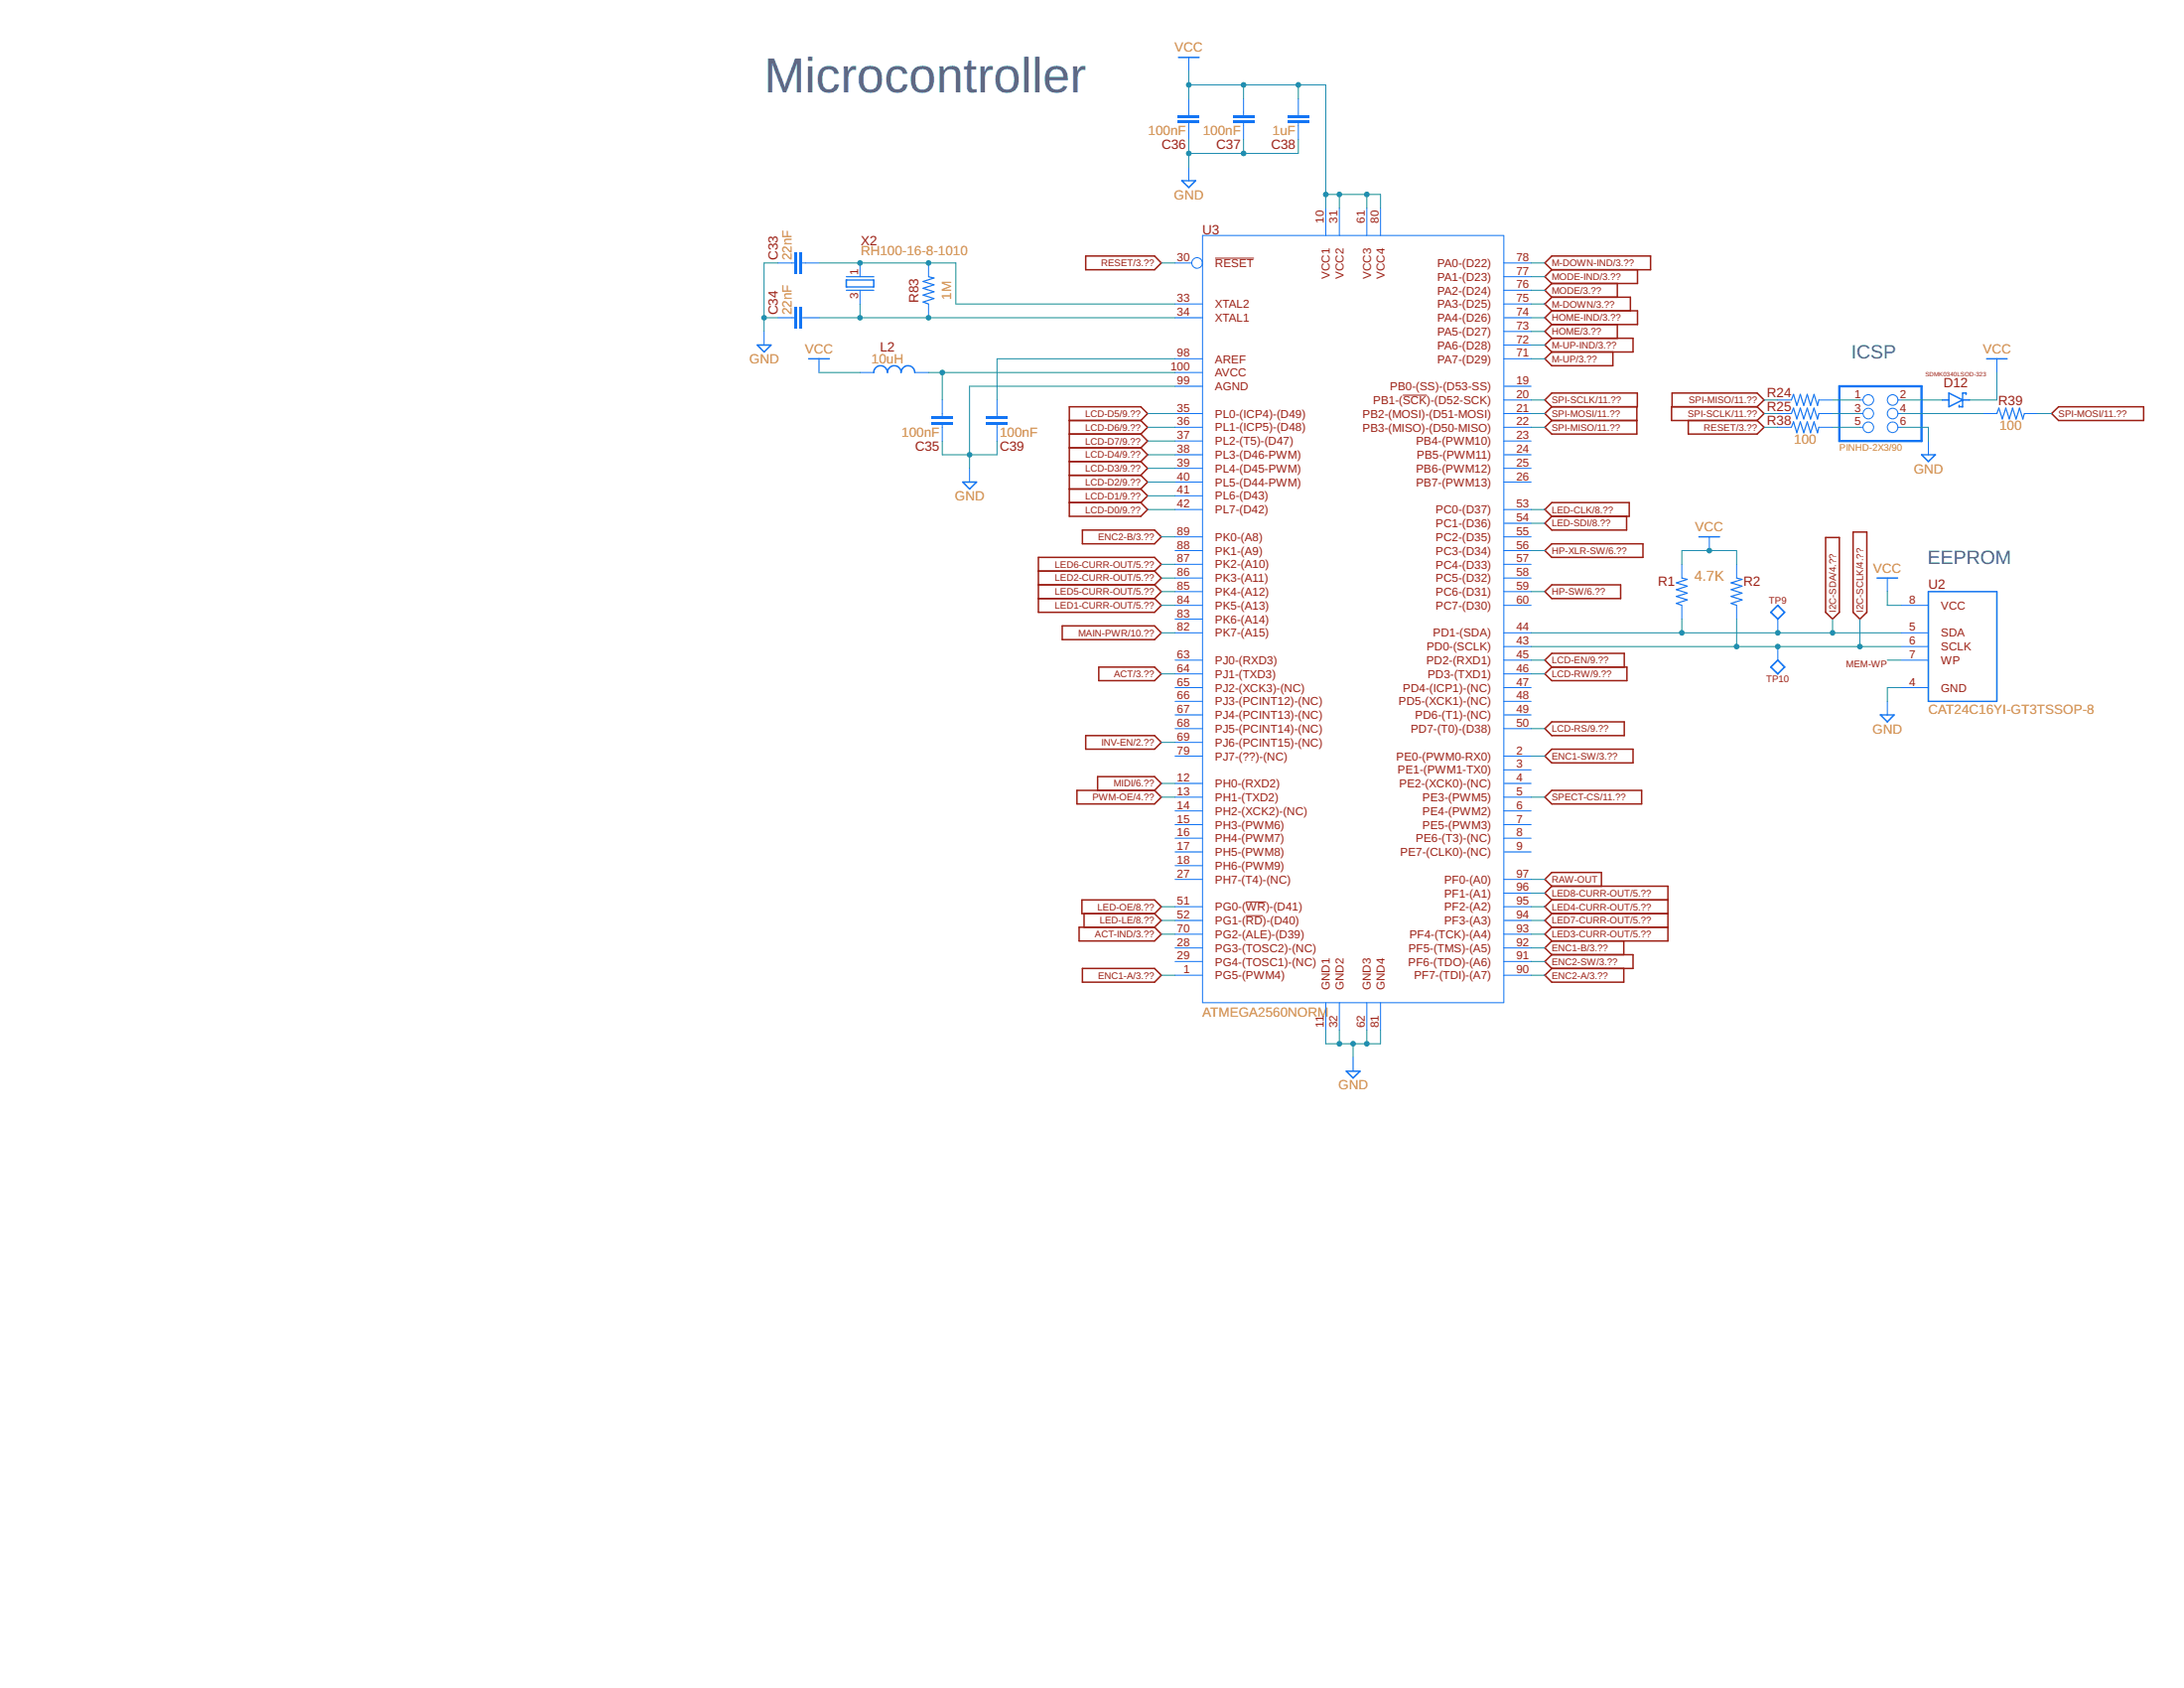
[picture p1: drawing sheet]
<svg xmlns="http://www.w3.org/2000/svg" width="279mm" height="216mm" viewBox="0 0 279 216" stroke-linecap="round" stroke-linejoin="round" font-family="sans-serif">
<path d="M155.4 33h5M179.5 50.5h3M159.4 115.4h2.5M159.4 117.1h2.1" fill="none" stroke="#9c1f14" stroke-width=".13"/>
<g fill="none" stroke="#9c1f14" stroke-width=".19">
<path d="M138.9 32.7h8.8l.9 .9-.9 .9h-8.8zM198.5 32.7h12.7v1.8h-12.7l-.9-.9zM198.5 36.3l-.9 .8 .9 .9M198.5 38h10.1v1.8M198.5 39.8h11v1.7h-11M198.5 39.8l-.9 .8 .9 .9M198.5 38l-.9 .9 .9 .9M198.5 34.5l-.9 .9 .9 .9M206.9 36.3v1.7M209.5 34.5v1.8h-11M136.8 55.5h9.1M136.8 53.8h9.1"/>
<path d="M136.8 57.3h9.1M136.8 59h9.1M145.9 55.5l.9 .9-.9 .9M145.9 53.8l.9-.9-.9-.9h-9.1v14h9.1l.9-.8-.9-.9M145.9 53.8l.9 .9-.9 .8M145.9 59l.9 .9-.9 .9M145.9 57.3l.9 .9-.9 .8M198.5 53.8h10.9M198.5 41.5l-.9 .9 .9 .9M198.5 43.3h10.4v1.7h-10.4M198.5 50.3h11v1.7h-11l-.9-.8zM198.5 52l-.9 .9 .9 .9"/>
<path d="M198.5 45l-.9 .9 .9 .9h7.8v-1.8M198.5 43.3l-.9 .8 .9 .9M206.9 41.5v1.8M209.4 52v3.5h-10.9l-.9-.8 .9-.9M213.9 52v-1.7h10.9l.9 .9-.9 .8M216 53.8v1.7h8.8l.9-.8-.9-.9M224.8 52h-11v1.8h11M224.8 52l.9 .9-.9 .9M262.5 52.9l.9-.9h10.8v1.8h-10.8zM132.8 74.8h14.9M132.8 76.6h14.9M132.8 73h14.9"/>
<path d="M136.8 60.8h9.1M136.8 62.5h9.1M136.8 64.3h9.1M138.5 67.8h9.2l.9 .9-.9 .9h-9.2zM145.9 60.8l.9 .9-.9 .8M145.9 62.5l.9 .9-.9 .9M147.7 73l.9-.8-.9-.9h-14.9v7h14.9l.9-.9-.9-.8M147.7 73l.9 .9-.9 .9M147.7 74.8l.9 .9-.9 .9M197.6 75.7l.9-.9h8.8v1.8h-8.8zM197.6 65.2l.9-.9h9.9v1.7h-9.9zM197.6 70.4l.9-.8h11.7v1.7h-11.7z"/>
<path d="M198.5 66l-.9 .9 .9 .9h9.6v-1.8M233.6 68.7h1.7v9.6l-.9 .9-.8-.9zM237.1 68.1h1.7v10.2l-.9 .9-.8-.9zM135.9 80.1h11.8l.9 .8-.9 .9h-11.8zM138.9 94.1h8.8l.9 .9-.9 .8h-8.8zM140.6 85.3h7.1l.9 .9-.9 .9h-7.1zM197.6 86.2l.9-.9h9.6v1.8h-9.6zM197.6 96.7l.9-.9h10.4v1.8h-10.4zM197.6 93.2l.9-.9h9.3v1.8h-9.3zM198.5 85.3l-.9-.9 .9-.8h9.3v1.7M137.8 101.1h9.9l.9 .9-.9 .8h-9.9zM138 118.6h9.7l.9 .9-.9 .9h-9.7z"/>
<path d="M138.4 115.1h9.3l.9 .9-.9 .9h-9.3zM138.7 116.9v1.7M140.4 101.1v-1.8h7.3l.9 .9-.9 .9M147.7 116.9l.9 .8-.9 .9M197.6 102l.9-.9h11.5v1.7h-11.5zM198.5 113.3l-.9 .9 .9 .9M198.5 113.3h14.9v7.1h-14.9M198.5 115.1h14.9M198.5 116.9l-.9 .8 .9 .9M198.5 116.9h14.9M198.5 118.6h14.9M198.5 115.1l-.9 .9 .9 .9"/>
<path d="M198.5 118.6l-.9 .9 .9 .9M198.5 113.3l-.9-.8 .9-.9h6.4v1.7M138.5 123.9h9.2l.9 .8-.9 .9h-9.2zM198.5 122.1l-.9 .9 .9 .9M198.5 122.1h10.4v1.8h-10.4M198.5 123.9l-.9 .8 .9 .9h9.2v-1.7M198.5 120.4l-.9 .8 .9 .9M207.7 120.4v1.7"/>
</g>
<path d="M150.8 7.3h2.6M103.5 45.9h2.6M123.2 61.7h1.7l-.9 .8zM217.4 68.7h2.6M240.1 73.9h2.7M246.7 75.7h8.8v14h-8.8zM240.6 91.4h1.7l-.9 .9zM172.2 137h1.8l-.9 .9z" fill="none" stroke="#1375f4" stroke-width=".19"/>
<g fill="none" stroke="#1375f4" stroke-width=".13">
<path d="M152.1 7.3v1.8M118.8 33.6v1.8M118.8 38.9v1.7M150.3 33.6h2.2M150.3 38.9h3.5M153.8 30.1h38.6v98.1h-38.6zM169.6 26.6v3.5M171.3 26.6v3.5M174.9 26.6v3.5M176.6 26.6v3.5M192.4 33.6h3.5M192.4 38.9h3.5"/>
<path d="M192.4 37.1h3.5M192.4 35.4h3.5M104.8 45.9v1.7M124 59.9v1.8M150.3 49.4h3.5M150.3 52.9h3.5M150.3 54.7h3.5M150.3 56.4h3.5M150.3 58.2h3.5M150.3 59.9h3.5M150.3 40.6h3.5M150.3 45.9h3.5"/>
<path d="M150.3 47.6h3.5M192.4 49.4h3.5M192.4 51.2h3.5M192.4 52.9h3.5M192.4 54.7h3.5M192.4 56.4h3.5M192.4 58.2h3.5M192.4 59.9h3.5M192.4 40.6h3.5M192.4 45.9h3.5M192.4 44.1h3.5M192.4 42.4h3.5"/>
<path d="M150.3 77.4h3.5M150.3 61.7h3.5M150.3 63.4h3.5M150.3 65.2h3.5M150.3 68.7h3.5M150.3 70.4h3.5M150.3 72.2h3.5M150.3 73.9h3.5M150.3 75.7h3.5M150.3 79.2h3.5M192.4 77.4h3.5M192.4 61.7h3.5"/>
<path d="M192.4 65.2h3.5M192.4 66.9h3.5M192.4 68.7h3.5M192.4 70.4h3.5M192.4 72.2h3.5M192.4 73.9h3.5M192.4 75.7h3.5M215.2 72.2v1.7M215.2 77.4v1.8M218.7 68.7v1.7M222.2 72.2v1.7M222.2 77.4v1.8"/>
<path d="M241.4 73.9v1.8M243.2 77.4h3.5M150.3 80.9h3.5M150.3 84.4h3.5M150.3 87.9h3.5M150.3 96.7h3.5M150.3 86.2h3.5M150.3 89.7h3.5M150.3 91.4h3.5M150.3 93.2h3.5M150.3 95h3.5M192.4 80.9h3.5"/>
<path d="M192.4 82.7h3.5M192.4 84.4h3.5M192.4 87.9h3.5M192.4 96.7h3.5M192.4 98.5h3.5M192.4 86.2h3.5M192.4 89.7h3.5M192.4 91.4h3.5M192.4 93.2h3.5M241.4 89.7v1.7M243.2 80.9h3.5M243.2 82.7h3.5"/>
<path d="M243.2 84.4h3.5M243.2 87.9h3.5M150.3 100.2h3.5M150.3 102h3.5M150.3 103.7h3.5M150.3 105.5h3.5M150.3 107.2h3.5M150.3 109h3.5M150.3 110.7h3.5M150.3 112.5h3.5M150.3 116h3.5M150.3 117.7h3.5"/>
<path d="M150.3 119.5h3.5M192.4 100.2h3.5M192.4 102h3.5M192.4 103.7h3.5M192.4 105.5h3.5M192.4 107.2h3.5M192.4 109h3.5M192.4 112.5h3.5M192.4 116h3.5M192.4 117.7h3.5M192.4 119.5h3.5M192.4 114.2h3.5"/>
<path d="M150.3 124.7h3.5M150.3 121.2h3.5M150.3 123h3.5M169.6 128.2v3.5M171.3 128.2v3.5M173.1 135.3v1.7M174.9 128.2v3.5M176.6 128.2v3.5M192.4 124.7h3.5M192.4 121.2h3.5M192.4 123h3.5"/>
<circle cx="153.1" cy="33.6" r=".68"/>
</g>
<path d="M118.8 35.4l.7 .2-1.4 .4 1.4 .4-1.4 .5 1.4 .4-1.4 .4 1.4 .5-1.4 .4 .7 .3M215.2 73.9l.7 .2-1.4 .4 1.4 .5-1.4 .4 1.4 .5-1.4 .4 1.4 .4-1.4 .5 .7 .2M222.2 73.9l.7 .2-1.4 .4 1.4 .5-1.4 .4 1.4 .5-1.4 .4 1.4 .4-1.4 .5 .7 .2" fill="none" stroke="#1375f4" stroke-width=".15"/>
<path d="M102.5 32.2v2.8" fill="none" stroke="#1375f4" stroke-width=".34"/>
<path d="M102.3 32.2h.4v2.8h-.4zM102.3 32.2v2.8h.4v-2.8z" fill="#1375f4"/>
<path d="M101.8 32.2v2.8" fill="none" stroke="#1375f4" stroke-width=".34"/>
<path d="M101.6 32.2h.4v2.8h-.4zM101.6 32.2v2.8h.4v-2.8z" fill="#1375f4"/>
<path d="M99.5 33.6h2.1M102.7 33.6h2.1" fill="none" stroke="#1375f4" stroke-width=".13"/>
<path d="M102.5 39.2v2.8" fill="none" stroke="#1375f4" stroke-width=".34"/>
<path d="M102.3 39.2h.4v2.8h-.4zM102.3 39.2v2.8h.4v-2.8z" fill="#1375f4"/>
<path d="M101.8 39.2v2.8" fill="none" stroke="#1375f4" stroke-width=".34"/>
<path d="M101.6 39.2h.4v2.8h-.4zM101.6 39.2v2.8h.4v-2.8z" fill="#1375f4"/>
<path d="M97.7 42.4v1.7M99.5 40.6h2.1M102.7 40.6h2.1M110 47.6h1.8M117 47.6h1.8" fill="none" stroke="#1375f4" stroke-width=".13"/>
<path d="M96.9 44.1h1.7l-.9 .9zM111.8 47.6a.88 .88 0 0 1 .9-.8 .88 .88 0 0 1 .8 .8 .87 .87 0 0 1 .9-.8 .87 .87 0 0 1 .9 .8 .88 .88 0 0 1 .9-.8 .88 .88 0 0 1 .8 .8" fill="none" stroke="#1375f4" stroke-width=".19"/>
<path d="M119.1 53.4h2.8" fill="none" stroke="#1375f4" stroke-width=".34"/>
<path d="M119.1 53.3h2.8v.3h-2.8zM119.1 53.3v.3h2.8v-.3z" fill="#1375f4"/>
<path d="M119.1 54.1h2.8" fill="none" stroke="#1375f4" stroke-width=".34"/>
<path d="M119.1 54h2.8v.3h-2.8zM119.1 54v.3h2.8v-.3z" fill="#1375f4"/>
<path d="M120.5 51.2v2.1M120.5 54.3v2.1" fill="none" stroke="#1375f4" stroke-width=".13"/>
<path d="M150.7 14.9h2.8" fill="none" stroke="#1375f4" stroke-width=".34"/>
<path d="M150.7 14.7h2.8v.3l-2.8 .1zM150.7 14.7v.3h2.8v-.3z" fill="#1375f4"/>
<path d="M150.7 15.6h2.8" fill="none" stroke="#1375f4" stroke-width=".34"/>
<path d="M150.7 15.4h2.8v.3h-2.8zM150.7 15.4v.3h2.8v-.3z" fill="#1375f4"/>
<path d="M152.1 12.6v2.1M152.1 15.7v2.2" fill="none" stroke="#1375f4" stroke-width=".13"/>
<path d="M157.7 14.9h2.8" fill="none" stroke="#1375f4" stroke-width=".34"/>
<path d="M157.7 14.7h2.8v.3l-2.8 .1zM157.7 14.7v.3h2.8v-.3z" fill="#1375f4"/>
<path d="M157.7 15.6h2.8" fill="none" stroke="#1375f4" stroke-width=".34"/>
<path d="M157.7 15.4h2.8v.3h-2.8zM157.7 15.4v.3h2.8v-.3z" fill="#1375f4"/>
<path d="M159.1 12.6v2.1M159.1 15.7v2.2" fill="none" stroke="#1375f4" stroke-width=".13"/>
<path d="M164.7 14.9h2.8" fill="none" stroke="#1375f4" stroke-width=".34"/>
<path d="M164.7 14.7h2.8v.3l-2.8 .1zM164.7 14.7v.3h2.8v-.3z" fill="#1375f4"/>
<path d="M164.7 15.6h2.8" fill="none" stroke="#1375f4" stroke-width=".34"/>
<path d="M164.7 15.4h2.8v.3h-2.8zM164.7 15.4v.3h2.8v-.3z" fill="#1375f4"/>
<path d="M166.1 12.6v2.1M166.1 15.7v2.2M152.1 21.4v1.7" fill="none" stroke="#1375f4" stroke-width=".13"/>
<path d="M151.2 23.1h1.8l-.9 .9z" fill="none" stroke="#1375f4" stroke-width=".19"/>
<path d="M126.2 53.4h2.7" fill="none" stroke="#1375f4" stroke-width=".34"/>
<path d="M126.2 53.3h2.7v.3h-2.7zM126.2 53.3v.3h2.7v-.3z" fill="#1375f4"/>
<path d="M126.2 54.1h2.7" fill="none" stroke="#1375f4" stroke-width=".34"/>
<path d="M126.2 54h2.7v.3h-2.7zM126.2 54v.3h2.7v-.3z" fill="#1375f4"/>
<g fill="none" stroke="#1375f4" stroke-width=".13">
<path d="M110 33.6v1.8M110 37.1v1.8M127.6 51.2v2.1M127.6 54.3v2.1M227.4 51.2h1.8M227.4 52.9h1.8M227.4 54.7h1.8M232.7 51.2h1.7M232.7 52.9h1.7M232.7 54.7h1.7M237.9 51.2h.4M237.9 52.9h.4"/>
<path d="M237.9 54.7h.4M242.8 51.2h.4M242.8 52.9h.4M242.8 54.7h.4M246.7 56.4v1.8M253.7 52.9h1.8M255.5 45.9v1.7M259 52.9h1.7M227.4 79.2v1.7M227.4 82.7v1.7"/>
<circle cx="239" cy="54.7" r=".68"/>
<circle cx="239" cy="52.9" r=".68"/>
<circle cx="239" cy="51.2" r=".68"/>
<circle cx="242.1" cy="51.2" r=".68"/>
<circle cx="242.1" cy="52.9" r=".68"/>
<circle cx="242.1" cy="54.7" r=".68"/>
</g>
<path d="M235.3 49.4h10.5v7h-10.5z" fill="none" stroke="#1375f4" stroke-width=".3"/>
<path d="M108.3 35.8h3.5v.9h-3.5zM245.8 58.2h1.8l-.9 .8zM248.5 51.2h.8M249.3 50.3l1.8 .9-1.8 .8zM251.1 51.2h.8M251.5 50.4v-.1h-.4v1.7h-.5v-.1M254.1 45.9h2.7" fill="none" stroke="#1375f4" stroke-width=".19"/>
<path d="M108.3 35.4h3.5M108.3 37.1h3.5M229.2 51.2l.2-.8 .5 1.5 .4-1.5 .5 1.5 .4-1.5 .4 1.5 .5-1.5 .4 1.5 .2-.7M229.2 52.9l.2-.7 .5 1.4 .4-1.4 .5 1.4 .4-1.4 .4 1.4 .5-1.4 .4 1.4 .2-.7M229.2 54.7l.2-.7 .5 1.4 .4-1.4 .5 1.4 .4-1.4 .4 1.4 .5-1.4 .4 1.4 .2-.7M255.5 52.9l.2-.7 .5 1.4 .4-1.4 .4 1.4 .5-1.4 .4 1.4 .5-1.4 .4 1.4 .2-.7" fill="none" stroke="#1375f4" stroke-width=".15"/>
<path d="M227.4 77.4l.9 .9-.9 .9-.9-.9zM227.4 84.4l.9 .9-.9 .9-.9-.9z" fill="none" stroke="#1375f4" stroke-width=".21"/>
<path d="M215.2 72.2v-1.8h7v1.8" fill="none" stroke="#158f93" stroke-width=".13"/>
<circle cx="218.7" cy="70.4" r=".36" fill="#158f93"/>
<path d="M218.3 70.4a.36 .36 0 0 1 .7 0 .36 .36 0 0 1-.7 0zM218.3 70.4a.36 .36 0 0 0 .7 0 .36 .36 0 0 0-.7 0z" fill="#158f93"/>
<path d="M152.1 9.1v3.5M152.1 10.9h17.5v15.7M159.1 10.9v1.7M166.1 10.9v1.7M169.6 24.9h7v1.7M171.3 24.9v1.7M174.9 24.9v1.7M104.8 47.6h5.2M241.4 75.7v1.7h1.8" fill="none" stroke="#158f93" stroke-width=".13"/>
<g fill="#158f93">
<circle cx="152.1" cy="10.9" r=".36"/>
<circle cx="159.1" cy="10.9" r=".36"/>
<circle cx="166.1" cy="10.9" r=".36"/>
<circle cx="169.6" cy="24.9" r=".36"/>
<circle cx="171.3" cy="24.9" r=".36"/>
<circle cx="174.9" cy="24.9" r=".36"/>
</g>
<g fill="#158f93">
<path d="M151.7 10.9a.36 .36 0 0 1 .7 0 .36 .36 0 0 1-.7 0zM151.7 10.9a.36 .36 0 0 0 .7 0 .36 .36 0 0 0-.7 0z"/>
<path d="M158.7 10.9a.36 .36 0 0 1 .7 0 .36 .36 0 0 1-.7 0zM158.7 10.9a.36 .36 0 0 0 .7 0 .36 .36 0 0 0-.7 0z"/>
<path d="M165.7 10.9a.4 .4 0 0 1 .8 0 .4 .4 0 0 1-.8 0zM165.7 10.9a.4 .4 0 0 0 .8 0 .4 .4 0 0 0-.8 0z"/>
<path d="M169.2 24.9a.4 .4 0 0 1 .8 0 .4 .4 0 0 1-.8 0zM169.2 24.9a.4 .4 0 0 0 .8 0 .4 .4 0 0 0-.8 0z"/>
<path d="M171 24.9a.36 .36 0 0 1 .7 0 .36 .36 0 0 1-.7 0zM171 24.9a.36 .36 0 0 0 .7 0 .36 .36 0 0 0-.7 0z"/>
<path d="M174.5 24.9a.36 .36 0 0 1 .7 0 .36 .36 0 0 1-.7 0zM174.5 24.9a.36 .36 0 0 0 .7 0 .36 .36 0 0 0-.7 0z"/>
</g>
<path d="M99.5 33.6h-1.8v8.8M97.7 40.6h1.8M255.5 47.6v3.6h-3.6M243.2 87.9h-1.8v1.8" fill="none" stroke="#158f93" stroke-width=".13"/>
<circle cx="97.7" cy="40.6" r=".36" fill="#158f93"/>
<path d="M97.4 40.6a.36 .36 0 0 1 .7 0 .36 .36 0 0 1-.7 0zM97.4 40.6a.36 .36 0 0 0 .7 0 .36 .36 0 0 0-.7 0z" fill="#158f93"/>
<path d="M120.5 56.4v1.8h7.1v-1.8M150.3 49.4h-26.3v10.5" fill="none" stroke="#158f93" stroke-width=".13"/>
<circle cx="124" cy="58.2" r=".36" fill="#158f93"/>
<path d="M123.7 58.2a.36 .36 0 0 1 .7 0 .36 .36 0 0 1-.7 0zM123.7 58.2a.36 .36 0 0 0 .7 0 .36 .36 0 0 0-.7 0z" fill="#158f93"/>
<path d="M169.6 131.7v1.8h7v-1.8M171.3 131.7v1.8" fill="none" stroke="#158f93" stroke-width=".13"/>
<circle cx="171.3" cy="133.5" r=".36" fill="#158f93"/>
<path d="M171 133.5a.36 .36 0 0 1 .7 0 .36 .36 0 0 1-.7 0zM171 133.5a.36 .36 0 0 0 .7 0 .36 .36 0 0 0-.7 0z" fill="#158f93"/>
<path d="M174.9 131.7v1.8" fill="none" stroke="#158f93" stroke-width=".13"/>
<g fill="#158f93">
<circle cx="174.9" cy="133.5" r=".36"/>
<circle cx="173.1" cy="133.5" r=".36"/>
</g>
<g fill="#158f93">
<path d="M174.5 133.5a.36 .36 0 0 1 .7 0 .36 .36 0 0 1-.7 0zM174.5 133.5a.36 .36 0 0 0 .7 0 .36 .36 0 0 0-.7 0z"/>
<path d="M172.7 133.5a.4 .4 0 0 1 .8 0 .4 .4 0 0 1-.8 0zM172.7 133.5a.4 .4 0 0 0 .8 0 .4 .4 0 0 0-.8 0z"/>
</g>
<path d="M152.1 17.9v3.5M159.1 17.9v1.7M166.1 17.9v1.7h-14M173.1 133.5v1.8" fill="none" stroke="#158f93" stroke-width=".13"/>
<g fill="#158f93">
<circle cx="159.1" cy="19.6" r=".36"/>
<circle cx="152.1" cy="19.6" r=".36"/>
</g>
<g fill="#158f93">
<path d="M158.7 19.6a.36 .36 0 0 1 .7 0 .36 .36 0 0 1-.7 0zM158.7 19.6a.36 .36 0 0 0 .7 0 .36 .36 0 0 0-.7 0z"/>
<path d="M151.7 19.6a.36 .36 0 0 1 .7 0 .36 .36 0 0 1-.7 0zM151.7 19.6a.36 .36 0 0 0 .7 0 .36 .36 0 0 0-.7 0z"/>
</g>
<g fill="none" stroke="#158f93" stroke-width=".13">
<path d="M104.8 33.6h17.5v5.3h28M148.6 33.6h1.7M195.9 37.1h1.7M146.8 54.7h3.5M146.8 56.4h3.5M146.8 59.9h3.5M195.9 42.4h1.7M225.7 54.7h1.7M243.2 54.7h3.5v1.7M146.8 61.7h3.5M146.8 63.4h3.5M146.8 65.2h3.5"/>
<path d="M195.9 75.7h1.7M195.9 65.2h1.7M148.6 86.2h1.7M195.9 86.2h1.7M241.4 84.4h1.8M148.6 100.2h1.7M148.6 117.7h1.7M148.6 119.5h1.7M148.6 116h1.7M148.6 102h1.7M195.9 114.2h1.7M195.9 117.7h1.7"/>
<path d="M195.9 119.5h1.7M195.9 116h1.7M195.9 112.5h1.7"/>
</g>
<g fill="#158f93">
<circle cx="118.8" cy="33.6" r=".36"/>
<circle cx="110" cy="33.6" r=".36"/>
</g>
<g fill="#158f93">
<path d="M118.4 33.6a.36 .36 0 0 1 .7 0 .36 .36 0 0 1-.7 0zM118.4 33.6a.36 .36 0 0 0 .7 0 .36 .36 0 0 0-.7 0z"/>
<path d="M109.7 33.6a.36 .36 0 0 1 .7 0 .36 .36 0 0 1-.7 0zM109.7 33.6a.36 .36 0 0 0 .7 0 .36 .36 0 0 0-.7 0z"/>
</g>
<path d="M110 40.6h40.3" fill="none" stroke="#158f93" stroke-width=".13"/>
<circle cx="118.8" cy="40.6" r=".36" fill="#158f93"/>
<path d="M118.4 40.6a.36 .36 0 0 1 .7 0 .36 .36 0 0 1-.7 0zM118.4 40.6a.36 .36 0 0 0 .7 0 .36 .36 0 0 0-.7 0z" fill="#158f93"/>
<path d="M110 38.9v1.7h-5.2" fill="none" stroke="#158f93" stroke-width=".13"/>
<circle cx="110" cy="40.6" r=".36" fill="#158f93"/>
<path d="M109.7 40.6a.36 .36 0 0 1 .7 0 .36 .36 0 0 1-.7 0zM109.7 40.6a.36 .36 0 0 0 .7 0 .36 .36 0 0 0-.7 0z" fill="#158f93"/>
<path d="M118.8 47.6h31.5M120.5 47.6v3.6" fill="none" stroke="#158f93" stroke-width=".13"/>
<circle cx="120.5" cy="47.6" r=".36" fill="#158f93"/>
<path d="M120.2 47.6a.36 .36 0 0 1 .7 0 .36 .36 0 0 1-.7 0zM120.2 47.6a.36 .36 0 0 0 .7 0 .36 .36 0 0 0-.7 0z" fill="#158f93"/>
<path d="M150.3 45.9h-22.7v5.3M195.9 54.7h1.7M195.9 51.2h1.7M195.9 52.9h1.7M225.7 51.2h1.7M225.7 52.9h1.7M260.7 52.9h1.8M215.2 79.2v1.7M234.4 79.2v1.7M195.9 80.9h47.3" fill="none" stroke="#158f93" stroke-width=".13"/>
<g fill="#158f93">
<circle cx="215.2" cy="80.9" r=".36"/>
<circle cx="234.4" cy="80.9" r=".36"/>
<circle cx="227.4" cy="80.9" r=".36"/>
</g>
<g fill="#158f93">
<path d="M214.8 80.9a.36 .36 0 0 1 .7 0 .36 .36 0 0 1-.7 0zM214.8 80.9a.36 .36 0 0 0 .7 0 .36 .36 0 0 0-.7 0z"/>
<path d="M234.1 80.9a.36 .36 0 0 1 .7 0 .36 .36 0 0 1-.7 0zM234.1 80.9a.36 .36 0 0 0 .7 0 .36 .36 0 0 0-.7 0z"/>
<path d="M227.1 80.9a.36 .36 0 0 1 .7 0 .36 .36 0 0 1-.7 0zM227.1 80.9a.36 .36 0 0 0 .7 0 .36 .36 0 0 0-.7 0z"/>
</g>
<path d="M222.2 79.2v3.5M237.9 79.2v3.5M195.9 82.7h47.3" fill="none" stroke="#158f93" stroke-width=".13"/>
<g fill="#158f93">
<circle cx="222.2" cy="82.7" r=".36"/>
<circle cx="237.9" cy="82.7" r=".36"/>
<circle cx="227.4" cy="82.7" r=".36"/>
</g>
<g fill="#158f93">
<path d="M221.8 82.7a.36 .36 0 0 1 .7 0 .36 .36 0 0 1-.7 0zM221.8 82.7a.36 .36 0 0 0 .7 0 .36 .36 0 0 0-.7 0z"/>
<path d="M237.6 82.7a.36 .36 0 0 1 .7 0 .36 .36 0 0 1-.7 0zM237.6 82.7a.36 .36 0 0 0 .7 0 .36 .36 0 0 0-.7 0z"/>
<path d="M227.1 82.7a.36 .36 0 0 1 .7 0 .36 .36 0 0 1-.7 0zM227.1 82.7a.36 .36 0 0 0 .7 0 .36 .36 0 0 0-.7 0z"/>
</g>
<g fill="none" stroke="#158f93" stroke-width=".13">
<path d="M195.9 33.6h1.7M195.9 38.9h1.7M195.9 35.4h1.7M146.8 58.2h3.5M146.8 52.9h3.5M195.9 45.9h1.7M195.9 44.1h1.7M195.9 40.6h1.7M234.4 52.9h3.5M234.4 51.2h3.5M234.4 54.7h3.5M243.2 52.9h10.5"/>
<path d="M243.2 51.2h5.3M148.6 72.2h1.7M148.6 68.7h1.7M148.6 73.9h1.7M148.6 75.7h1.7M148.6 77.4h1.7M195.9 66.9h1.7M195.9 70.4h1.7M148.6 80.9h1.7M148.6 95h1.7M195.9 84.4h1.7M195.9 96.7h1.7"/>
<path d="M195.9 93.2h1.7M195.9 102h1.7M148.6 124.7h1.7M195.9 123h1.7M195.9 124.7h1.7M195.9 121.2h1.7"/>
</g>
<text font-size="6.3" fill="#606883" x="97.8" y="11.8">Microcontroller</text>
<g font-size="2.5" fill="#606883">
<text x="236.8" y="45.9">ICSP</text>
<text x="246.6" y="72.2">EEPROM</text>
</g>
<text font-size="1.9" fill="#d59028" x="216.8" y="74.3">4.7K</text>
<g font-size="1.7" fill="#d59028">
<text x="150.3" y="6.6">VCC</text>
<text x="146.9" y="17.3">100nF</text>
<text x="153.9" y="17.3">100nF</text>
<text x="162.8" y="17.3">1uF</text>
<text x="150.2" y="25.5">GND</text>
<text x="101.3" y="33.3" transform="rotate(-90 101.3 33.3)">22nF</text>
<text x="110.1" y="32.7">RH100-16-8-1010</text>
<text x="101.3" y="40.3" transform="rotate(-90 101.3 40.3)">22nF</text>
<text x="121.7" y="38.3" transform="rotate(-90 121.7 38.3)">1M</text>
<text x="95.9" y="46.5">GND</text>
<text x="103" y="45.2">VCC</text>
<text x="111.5" y="46.4">10uH</text>
<text x="253.7" y="45.2">VCC</text>
<text x="115.3" y="55.9">100nF</text>
<text x="127.9" y="55.9">100nF</text>
<text x="229.5" y="56.8">100</text>
<text x="255.8" y="55">100</text>
<text x="122.2" y="64">GND</text>
<text x="244.8" y="60.5">GND</text>
<text x="216.9" y="68">VCC</text>
<text x="239.6" y="73.2">VCC</text>
<text x="239.6" y="93.8">GND</text>
<text x="246.7" y="91.3">CAT24C16YI-GT3TSSOP-8</text>
<text x="153.8" y="130">ATMEGA2560NORM</text>
<text x="171.2" y="139.4">GND</text>
</g>
<g font-size="1.7" fill="#9c1f14">
<text x="148.6" y="19.1">C36</text>
<text x="155.6" y="19.1">C37</text>
<text x="162.6" y="19.1">C38</text>
<text x="153.8" y="29.9">U3</text>
<text x="99.5" y="33.3" transform="rotate(-90 99.5 33.3)">C33</text>
<text x="110.1" y="31.4">X2</text>
<text x="99.5" y="40.3" transform="rotate(-90 99.5 40.3)">C34</text>
<text x="117.5" y="38.7" transform="rotate(-90 117.5 38.7)">R83</text>
<text x="112.6" y="45">L2</text>
<text x="226" y="50.8">R24</text>
<text x="226" y="52.6">R25</text>
<text x="248.6" y="49.6">D12</text>
<text x="255.6" y="51.9">R39</text>
<text x="117.1" y="57.6">C35</text>
<text x="127.9" y="57.6">C39</text>
<text x="226" y="54.3">R38</text>
<text x="212.1" y="74.9">R1</text>
<text x="223" y="74.9">R2</text>
<text x="246.7" y="75.3">U2</text>
</g>
<g font-size="1.5" fill="#9c1f14">
<text x="169.4" y="28.5" transform="rotate(-90 169.4 28.5)">10</text>
<text x="171.1" y="28.5" transform="rotate(-90 171.1 28.5)">31</text>
<text x="174.6" y="28.5" transform="rotate(-90 174.6 28.5)">61</text>
<text x="176.4" y="28.5" transform="rotate(-90 176.4 28.5)">80</text>
<text x="109.8" y="35.1" transform="rotate(-90 109.8 35.1)">1</text>
<text x="150.6" y="33.4">30</text>
<text x="155.4" y="34.2">RESET</text>
<text x="170.1" y="35.7" transform="rotate(-90 170.1 35.7)">VCC1</text>
<text x="171.9" y="35.7" transform="rotate(-90 171.9 35.7)">VCC2</text>
<text x="175.4" y="35.7" transform="rotate(-90 175.4 35.7)">VCC3</text>
<text x="177.1" y="35.7" transform="rotate(-90 177.1 35.7)">VCC4</text>
<text x="183.9" y="35.9">PA1-(D23)</text>
<text x="183.9" y="34.2">PA0-(D22)</text>
<text x="194" y="35.1">77</text>
<text x="194" y="33.4">78</text>
<text x="109.8" y="38.2" transform="rotate(-90 109.8 38.2)">3</text>
<text x="150.6" y="38.6">33</text>
<text x="150.6" y="40.4">34</text>
<text x="155.4" y="39.4">XTAL2</text>
<text x="155.4" y="41.2">XTAL1</text>
<text x="183.9" y="41.2">PA4-(D26)</text>
<text x="183.9" y="39.4">PA3-(D25)</text>
<text x="183.9" y="37.7">PA2-(D24)</text>
<text x="194" y="40.4">74</text>
<text x="194" y="38.6">75</text>
<text x="194" y="36.9">76</text>
<text x="149.7" y="47.4">100</text>
<text x="150.6" y="45.6">98</text>
<text x="155.4" y="46.4">AREF</text>
<text x="183.9" y="46.4">PA7-(D29)</text>
<text x="183.9" y="44.7">PA6-(D28)</text>
<text x="183.9" y="42.9">PA5-(D27)</text>
<text x="194" y="45.6">71</text>
<text x="194" y="43.9">72</text>
<text x="194" y="42.1">73</text>
<text x="150.6" y="52.7">35</text>
<text x="150.6" y="49.2">99</text>
<text x="155.4" y="53.4">PL0-(ICP4)-(D49)</text>
<text x="155.4" y="49.9">AGND</text>
<text x="155.4" y="48.2">AVCC</text>
<text x="174.3" y="53.4">PB2-(MOSI)-(D51-MOSI)</text>
<text x="175.7" y="51.7">PB1-(SCK)-(D52-SCK)</text>
<text x="177.8" y="49.9">PB0-(SS)-(D53-SS)</text>
<text x="194" y="49.2">19</text>
<text x="194" y="50.9">20</text>
<text x="194" y="52.7">21</text>
<text x="237.3" y="50.9">1</text>
<text x="237.3" y="52.7">3</text>
<text x="243.1" y="50.9">2</text>
<text x="243.1" y="52.7">4</text>
<text x="150.6" y="54.4">36</text>
<text x="150.6" y="56.2">37</text>
<text x="150.6" y="57.9">38</text>
<text x="150.6" y="59.7">39</text>
<text x="155.4" y="55.2">PL1-(ICP5)-(D48)</text>
<text x="155.4" y="56.9">PL2-(T5)-(D47)</text>
<text x="155.4" y="58.7">PL3-(D46-PWM)</text>
<text x="174.3" y="55.2">PB3-(MISO)-(D50-MISO)</text>
<text x="181.2" y="56.9">PB4-(PWM10)</text>
<text x="181.3" y="58.7">PB5-(PWM11)</text>
<text x="194" y="54.4">22</text>
<text x="194" y="56.2">23</text>
<text x="194" y="57.9">24</text>
<text x="194" y="59.7">25</text>
<text x="237.3" y="54.4">5</text>
<text x="243.1" y="54.4">6</text>
<text x="150.6" y="61.4">40</text>
<text x="150.6" y="63.2">41</text>
<text x="150.6" y="64.9">42</text>
<text x="155.4" y="60.4">PL4-(D45-PWM)</text>
<text x="155.4" y="62.2">PL5-(D44-PWM)</text>
<text x="155.4" y="63.9">PL6-(D43)</text>
<text x="155.4" y="65.7">PL7-(D42)</text>
<text x="181.2" y="60.4">PB6-(PWM12)</text>
<text x="181.2" y="62.2">PB7-(PWM13)</text>
<text x="183.7" y="65.7">PC0-(D37)</text>
<text x="194" y="61.4">26</text>
<text x="194" y="64.9">53</text>
<text x="150.6" y="71.9">87</text>
<text x="150.6" y="70.2">88</text>
<text x="150.6" y="68.4">89</text>
<text x="155.4" y="70.9">PK1-(A9)</text>
<text x="155.4" y="69.2">PK0-(A8)</text>
<text x="183.7" y="67.5">PC1-(D36)</text>
<text x="183.7" y="69.2">PC2-(D35)</text>
<text x="183.7" y="71">PC3-(D34)</text>
<text x="194" y="66.7">54</text>
<text x="194" y="68.4">55</text>
<text x="194" y="70.2">56</text>
<text x="194" y="71.9">57</text>
<text x="150.6" y="77.2">84</text>
<text x="150.6" y="75.4">85</text>
<text x="150.6" y="73.7">86</text>
<text x="155.4" y="78">PK5-(A13)</text>
<text x="155.4" y="76.2">PK4-(A12)</text>
<text x="155.4" y="74.5">PK3-(A11)</text>
<text x="155.4" y="72.7">PK2-(A10)</text>
<text x="183.7" y="72.7">PC4-(D33)</text>
<text x="183.7" y="74.5">PC5-(D32)</text>
<text x="183.7" y="76.2">PC6-(D31)</text>
<text x="183.7" y="78">PC7-(D30)</text>
<text x="194" y="73.7">58</text>
<text x="194" y="75.4">59</text>
<text x="194" y="77.2">60</text>
<text x="244.3" y="77.2">8</text>
<text x="248.3" y="78">VCC</text>
<text x="150.6" y="80.7">82</text>
<text x="150.6" y="78.9">83</text>
<text x="155.4" y="81.5">PK7-(A15)</text>
<text x="155.4" y="79.7">PK6-(A14)</text>
<text x="182.5" y="83.2">PD0-(SCLK)</text>
<text x="183.3" y="81.5">PD1-(SDA)</text>
<text x="194" y="82.4">43</text>
<text x="194" y="80.7">44</text>
<text x="244.3" y="80.7">5</text>
<text x="244.3" y="82.4">6</text>
<text x="248.3" y="81.5">SDA</text>
<text x="248.3" y="83.2">SCLK</text>
<text x="150.6" y="84.2">63</text>
<text x="150.6" y="85.9">64</text>
<text x="150.6" y="87.7">65</text>
<text x="150.6" y="89.5">66</text>
<text x="155.4" y="85">PJ0-(RXD3)</text>
<text x="155.4" y="86.7">PJ1-(TXD3)</text>
<text x="155.4" y="88.5">PJ2-(XCK3)-(NC)</text>
<text x="179.5" y="88.5">PD4-(ICP1)-(NC)</text>
<text x="182.5" y="85">PD2-(RXD1)</text>
<text x="182.6" y="86.7">PD3-(TXD1)</text>
<text x="194" y="84.2">45</text>
<text x="194" y="85.9">46</text>
<text x="194" y="87.7">47</text>
<text x="194" y="89.5">48</text>
<text x="244.3" y="84.2">7</text>
<text x="244.3" y="87.7">4</text>
<text x="248.3" y="85">WP</text>
<text x="248.3" y="88.5">GND</text>
<text x="150.6" y="91.2">67</text>
<text x="150.6" y="93">68</text>
<text x="150.6" y="94.7">69</text>
<text x="155.4" y="90.2">PJ3-(PCINT12)-(NC)</text>
<text x="155.4" y="92">PJ4-(PCINT13)-(NC)</text>
<text x="155.4" y="93.7">PJ5-(PCINT14)-(NC)</text>
<text x="155.4" y="95.5">PJ6-(PCINT15)-(NC)</text>
<text x="178.9" y="90.2">PD5-(XCK1)-(NC)</text>
<text x="180.5" y="93.7">PD7-(T0)-(D38)</text>
<text x="181.1" y="92">PD6-(T1)-(NC)</text>
<text x="194" y="91.2">49</text>
<text x="194" y="93">50</text>
<text x="150.6" y="100">12</text>
<text x="150.6" y="101.7">13</text>
<text x="150.6" y="96.5">79</text>
<text x="155.4" y="100.7">PH0-(RXD2)</text>
<text x="155.4" y="97.2">PJ7-(??)-(NC)</text>
<text x="178.6" y="97.2">PE0-(PWM0-RX0)</text>
<text x="178.8" y="99">PE1-(PWM1-TX0)</text>
<text x="179" y="100.7">PE2-(XCK0)-(NC)</text>
<text x="194" y="96.5">2</text>
<text x="194" y="98.2">3</text>
<text x="194" y="100">4</text>
<text x="194" y="101.7">5</text>
<text x="150.6" y="103.5">14</text>
<text x="150.6" y="105.2">15</text>
<text x="150.6" y="107">16</text>
<text x="155.4" y="102.5">PH1-(TXD2)</text>
<text x="155.4" y="104.2">PH2-(XCK2)-(NC)</text>
<text x="155.4" y="106">PH3-(PWM6)</text>
<text x="155.4" y="107.7">PH4-(PWM7)</text>
<text x="181.1" y="107.8">PE6-(T3)-(NC)</text>
<text x="182" y="102.5">PE3-(PWM5)</text>
<text x="182" y="104.2">PE4-(PWM2)</text>
<text x="182" y="106">PE5-(PWM3)</text>
<text x="194" y="103.5">6</text>
<text x="194" y="105.2">7</text>
<text x="194" y="107">8</text>
<text x="150.6" y="108.7">17</text>
<text x="150.6" y="110.5">18</text>
<text x="150.6" y="112.2">27</text>
<text x="155.4" y="109.5">PH5-(PWM8)</text>
<text x="155.4" y="111.2">PH6-(PWM9)</text>
<text x="155.4" y="113">PH7-(T4)-(NC)</text>
<text x="179.1" y="109.5">PE7-(CLK0)-(NC)</text>
<text x="184.8" y="113">PF0-(A0)</text>
<text x="194" y="108.7">9</text>
<text x="194" y="114">96</text>
<text x="194" y="112.2">97</text>
<text x="150.6" y="115.7">51</text>
<text x="150.6" y="117.5">52</text>
<text x="150.6" y="119.2">70</text>
<text x="155.4" y="116.5">PG0-(WR)-(D41)</text>
<text x="155.4" y="118.3">PG1-(RD)-(D40)</text>
<text x="184.8" y="118.3">PF3-(A3)</text>
<text x="184.8" y="116.5">PF2-(A2)</text>
<text x="184.8" y="114.8">PF1-(A1)</text>
<text x="194" y="119.2">93</text>
<text x="194" y="117.5">94</text>
<text x="194" y="115.7">95</text>
<text x="150.6" y="121">28</text>
<text x="150.6" y="122.7">29</text>
<text x="151.4" y="124.5">1</text>
<text x="155.4" y="125.3">PG5-(PWM4)</text>
<text x="155.4" y="121.8">PG3-(TOSC2)-(NC)</text>
<text x="155.4" y="123.5">PG4-(TOSC1)-(NC)</text>
<text x="155.4" y="120">PG2-(ALE)-(D39)</text>
<text x="180.2" y="123.5">PF6-(TDO)-(A6)</text>
<text x="180.2" y="121.8">PF5-(TMS)-(A5)</text>
<text x="180.3" y="120">PF4-(TCK)-(A4)</text>
<text x="180.9" y="125.3">PF7-(TDI)-(A7)</text>
<text x="194" y="124.5">90</text>
<text x="194" y="122.7">91</text>
<text x="194" y="121">92</text>
<text x="169.4" y="131.4" transform="rotate(-90 169.4 131.4)">11</text>
<text x="170.1" y="126.6" transform="rotate(-90 170.1 126.6)">GND1</text>
<text x="171.1" y="131.5" transform="rotate(-90 171.1 131.5)">32</text>
<text x="171.9" y="126.6" transform="rotate(-90 171.9 126.6)">GND2</text>
<text x="174.6" y="131.5" transform="rotate(-90 174.6 131.5)">62</text>
<text x="175.4" y="126.6" transform="rotate(-90 175.4 126.6)">GND3</text>
<text x="176.4" y="131.5" transform="rotate(-90 176.4 131.5)">81</text>
<text x="177.1" y="126.6" transform="rotate(-90 177.1 126.6)">GND4</text>
</g>
<g font-size="1.2" fill="#9c1f14">
<text x="140.9" y="34.1">RESET/3.??</text>
<text x="198.5" y="34.1">M-DOWN-IND/3.??</text>
<text x="198.5" y="35.8">MODE-IND/3.??</text>
<text x="198.5" y="37.6">MODE/3.??</text>
<text x="198.5" y="41.1">HOME-IND/3.??</text>
<text x="198.5" y="39.3">M-DOWN/3.??</text>
<text x="198.5" y="42.8">HOME/3.??</text>
<text x="198.5" y="46.3">M-UP/3.??</text>
<text x="198.5" y="44.6">M-UP-IND/3.??</text>
<text x="138.8" y="53.3">LCD-D5/9.??</text>
<text x="198.5" y="51.6">SPI-SCLK/11.??</text>
<text x="198.5" y="53.3">SPI-MOSI/11.??</text>
<text x="215.9" y="53.3">SPI-SCLK/11.??</text>
<text x="216" y="51.6">SPI-MISO/11.??</text>
<text x="263.3" y="53.3">SPI-MOSI/11.??</text>
<text x="138.8" y="56.8">LCD-D7/9.??</text>
<text x="138.8" y="55.1">LCD-D6/9.??</text>
<text x="138.8" y="58.6">LCD-D4/9.??</text>
<text x="198.5" y="55.1">SPI-MISO/11.??</text>
<text x="218" y="55.1">RESET/3.??</text>
<text x="138.8" y="60.3">LCD-D3/9.??</text>
<text x="138.8" y="62.1">LCD-D2/9.??</text>
<text x="138.8" y="63.8">LCD-D1/9.??</text>
<text x="138.8" y="65.6">LCD-D0/9.??</text>
<text x="198.5" y="65.6">LED-CLK/8.??</text>
<text x="140.5" y="69.1">ENC2-B/3.??</text>
<text x="198.5" y="67.4">LED-SDI/8.??</text>
<text x="198.5" y="70.9">HP-XLR-SW/6.??</text>
<text x="135" y="72.6">LED6-CURR-OUT/5.??</text>
<text x="135" y="74.4">LED2-CURR-OUT/5.??</text>
<text x="135" y="76.1">LED5-CURR-OUT/5.??</text>
<text x="135" y="77.9">LED1-CURR-OUT/5.??</text>
<text x="198.5" y="76.1">HP-SW/6.??</text>
<text x="226.3" y="77.3">TP9</text>
<text x="137.9" y="81.4">MAIN-PWR/10.??</text>
<text x="234.9" y="78.3" transform="rotate(-90 234.9 78.3)">I2C-SDA/4.??</text>
<text x="238.4" y="78.3" transform="rotate(-90 238.4 78.3)">I2C-SCLK/4.??</text>
<text x="142.5" y="86.6">ACT/3.??</text>
<text x="198.5" y="86.6">LCD-RW/9.??</text>
<text x="198.5" y="84.9">LCD-EN/9.??</text>
<text x="225.9" y="87.2">TP10</text>
<text x="236.2" y="85.3">MEM-WP</text>
<text x="140.9" y="95.4">INV-EN/2.??</text>
<text x="198.5" y="93.6">LCD-RS/9.??</text>
<text x="142.5" y="100.6">MIDI/6.??</text>
<text x="198.5" y="97.1">ENC1-SW/3.??</text>
<text x="139.8" y="102.4">PWM-OE/4.??</text>
<text x="198.5" y="102.4">SPECT-CS/11.??</text>
<text x="198.5" y="112.9">RAW-OUT</text>
<text x="140.1" y="119.9">ACT-IND/3.??</text>
<text x="140.4" y="116.4">LED-OE/8.??</text>
<text x="140.7" y="118.2">LED-LE/8.??</text>
<text x="198.5" y="114.7">LED8-CURR-OUT/5.??</text>
<text x="198.5" y="118.2">LED7-CURR-OUT/5.??</text>
<text x="198.5" y="116.4">LED4-CURR-OUT/5.??</text>
<text x="198.5" y="119.9">LED3-CURR-OUT/5.??</text>
<text x="140.5" y="125.2">ENC1-A/3.??</text>
<text x="198.5" y="123.4">ENC2-SW/3.??</text>
<text x="198.5" y="125.2">ENC2-A/3.??</text>
<text x="198.5" y="121.7">ENC1-B/3.??</text>
</g>
<text font-size="1.2" fill="#d59028" x="235.3" y="57.6">PINHD-2X3/90</text>
<text font-size=".8" fill="#9c1f14" x="246.3" y="48.2">SDMK0340LSOD-323</text>
</svg>
